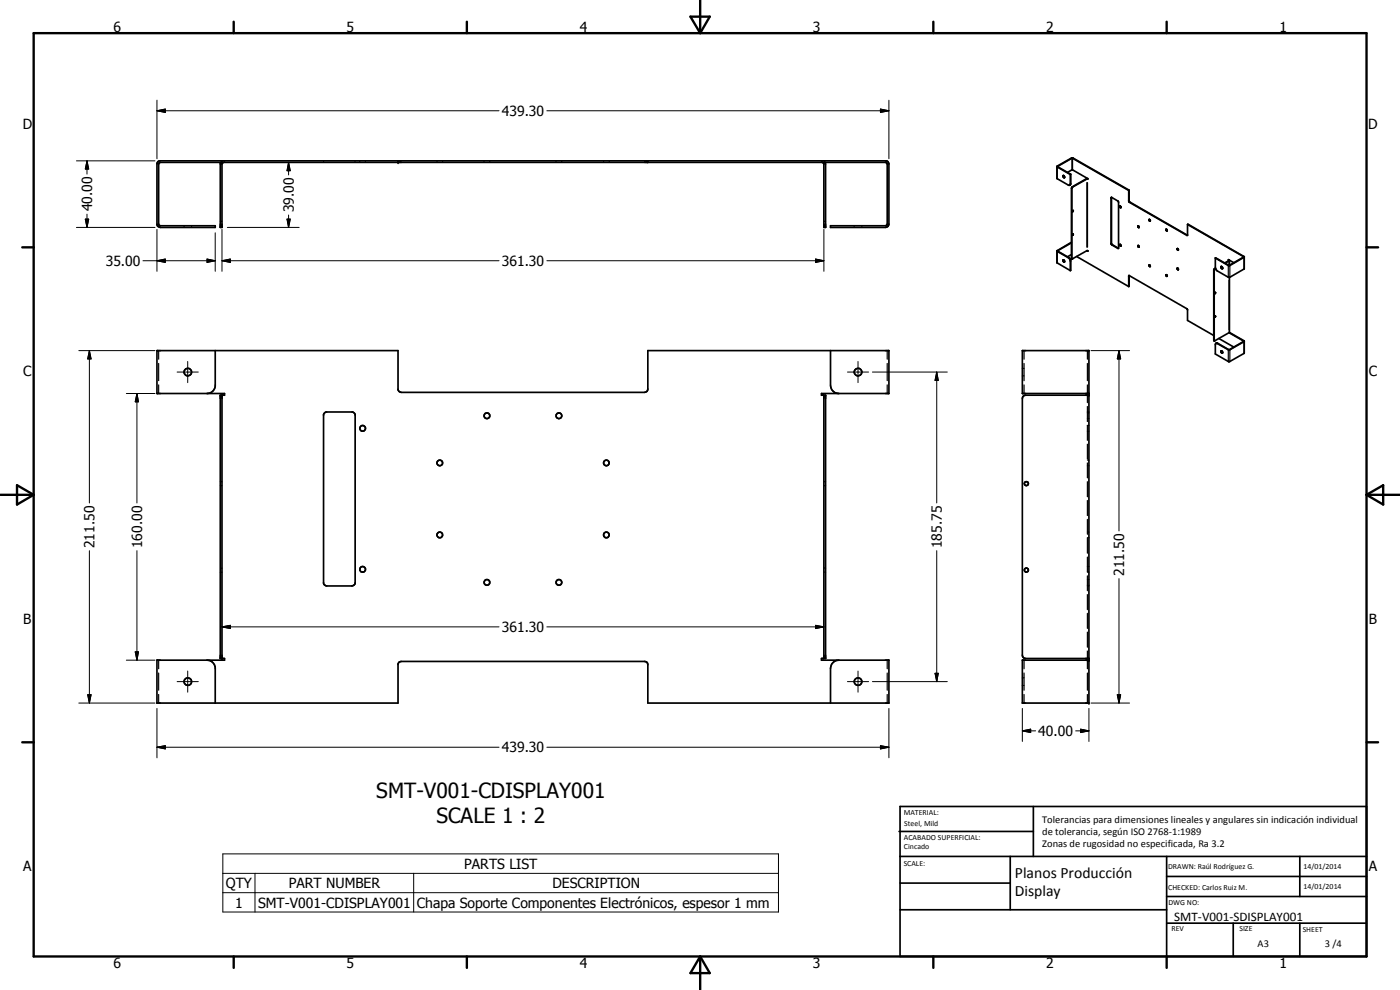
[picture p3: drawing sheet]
<svg xmlns="http://www.w3.org/2000/svg" width="420mm" height="297mm" viewBox="0 0 420 297" stroke-linecap="round" stroke-linejoin="round" font-family="sans-serif">
<g fill="#000">
<circle cx="119.5" cy="48.7" r=".25"/>
<circle cx="119.5" cy="48.3" r=".25"/>
<circle cx="368.8" cy="78.1" r=".25"/>
<circle cx="368.8" cy="78" r=".25"/>
<circle cx="66.6" cy="118.6" r=".25"/>
<circle cx="326.8" cy="118.6" r=".25"/>
<circle cx="326.8" cy="118.1" r=".25"/>
<circle cx="326.8" cy="105.2" r=".25"/>
<circle cx="66.6" cy="197.6" r=".25"/>
<circle cx="326.8" cy="197.6" r=".25"/>
<circle cx="326.8" cy="198.1" r=".25"/>
<circle cx="326.8" cy="210.9" r=".25"/>
</g>
<g fill="none" stroke="#000" stroke-width=".51">
<path d="M47.3 48.6l.6-.3h218.1l.4 .1 .4 .8v18l-.3 .7-.7 .3h-16.6v-.5l16.9-.1 .2-.4v-18l-.5-.5h-217.7l-.5 .5 .1 18.3 .4 .2h16.5v.5h-16.5l-.8-.3-.2-.7v-18zM66.2 48.7l-.1 19.5h.5v-19.1l.5-.4M119.5 48.3v.4M194.4 48.3v.4M246.7 48.7l.6 .5v19h.5v-19l-.2-.5M317.2 50l4.7-2.6 17 9.7M317.2 50v3.6l3.4 1.9h.5M317.2 50l4 2.4M317.4 50l3.9 2.3M317.4 50h.1M319.1 52.7l.3 .6M319.2 52.7l-.2 .1 .1 .3 .4 .2"/>
<path d="M319.2 52.7l.3 .6M319.4 53.3h.1M320.4 51.7l1.5-.7 4.6 2.6M321.1 55.5h-.1M321.2 52.4l-.1 3.1M321.3 52.3v2.8l-.2 .4M321.3 52.3l-.1 .1M321.8 47.5l-4.4 2.5M321.8 47.5h.1M321.9 47.5l16.8 9.6M326.5 53.6l-4.6 2.5-.2 .5 .1 21.1M326.5 53.6h-.5l-4.2 2.4-.2 .5v21l.2 .2"/>
<path d="M333.6 59.2l2.1 1.4v13.9M333.6 59.2l-.2 14 2.2 1.3M333.6 59.2v14l2.1 1.3M338.7 57.1v3.3l.3 .3 17.4 9.9M338.9 57.1l.1 3.5 17.4 10M338.9 57.1h-.2M317.2 75.3v3.6l4 2.3M317.2 75.3l3.8 2.5 .2 .3v3.1M319.1 78l.3 .2v.4l-.3-.2zM319.1 78l.3 .5M319.4 78.5l.1 .1M321.6 72.9l-4.2 2.4 3.3 2 .6 .6-.1 3.3"/>
<path d="M321.6 72.7l-4.4 2.6M321.6 76.4l-1.2 .6M321.8 70.6h.1M322 63.2l.1 .2-.3 .1M322 63.2l-.2 .3M322 70.2l.1 .2-.2 .2M322 70.2l-.2 .3M322 70.2l-.2 .4M323.1 77l15.6 9M326.2 75.2l.3 .2zM326.2 75.2l-4.4 2.5M335.6 74.5h.1"/>
<path d="M335.7 74.5h-.1M336.1 61.8v.4l.3 .1M336.1 61.8l.3 .5M336.1 73.3v.4l.3 .1M336.1 73.3l.3 .5M336.2 73.3l.2 .5M336.2 61.8l.2 .5M341.5 73.7v.3l.4 .1M341.5 73.7h.1M341.5 73.7h.2M341.6 73.7l.3 .4M341.6 67.8l.3 .4"/>
<path d="M341.7 68.2l-.2-.4 .4 .4M341.7 68.2v.1M341.7 73.7h.1M341.7 73.7l.2 .4M341.9 68.2l-.2 .1M344.8 79.5h.3v.5zM345 65.8l-.1 .4 .3 .1M345 65.8l.2 .5M345 79.5l.2 .4M349.9 68.8l.1 .3 .3 .2M350 68.8l.3 .5M350 68.8h-.1"/>
<path d="M350 68.7l.3 .5M353.3 74.6l.3 .1v.4zM353.4 74.5l.2 .5M356.4 67.4v3.2M356.4 67.4l17 9.6v3.6l-4.4 2.6M356.4 67.4l16.9 9.6M364.7 77.4l.1 3.2M364.7 77.4l4.1 2.2M366.6 79.9a.38 .38 0 0 0-.1 .5 .38 .38 0 0 0 .4 .2M366.6 79.9v.4l.3 .3M366.6 79.9l.3 .7M368.7 78l.1 .2-1.3 .7"/>
<path d="M368.7 78l1.6 .8M368.7 78l.3 .1M368.8 79.6h.1M369 78.1l-1.3 .9M369 78.1v1.5M369 79.6h-.2M373.3 77.1l-4.3 2.5M373.3 77v.1M373.4 77.1l-4.4 2.6-4.3-2.3M338.9 82.7l-.2 3.3M338.9 82.7l17.3 9.9 .2 .3v3.2l7.9 4.6M349.9 82.5l.1 .3h.3"/>
<path d="M350 82.4l-.1 .1M350 82.4h.1M350 82.4l.3 .4M353.3 80.5l.3 .1v.3zM353.4 80.4l.2 .5M364.6 87.8h.2l-.2 .3zM364.7 87.8l-.2 .3M364.7 94.8l-.2 .3M364.7 94.8l-.2 .4M364.7 94.8v.3l-.2 .1M364.8 80.5l-.5 .4v21.3l.1 .1M364.8 80.6l.5 .7 3.7 1.9"/>
<path d="M364.8 80.6l-.4 .4v21.2M368.8 99.8l4.5 2.6-4.4 2.5-3.6-2-.4 .1M368.8 99.8l-4.4 2.5M369 99.7l4.4 2.6-.1 3.7-4.6 2.5-4-2.3 .2-3.2M369 99.7l-.2 .1M369 83.2v16.5M47.1 105.2h72.4v11.7l.3 .6 .6 .2h73.1l.7-.4 .2-.6v-11.5h72.4v12.9h-20.3v.5h1.3v79h-1.3v.5h20.3v12.8h-72.4v-11.5l-.3-.7-.6-.2h-73.1l-.6 .2-.3 .5v11.7h-72.4v-12.8h20.3v-.5h-1.3v-79h1.3v-.5h-20.3zM64.6 105.2v10.8a2.49 2.49 0 0 1-2.5 2.1M66.6 118.6v79M247.3 118.6v79M249.2 105.2v10.4a2.52 2.52 0 0 0 2.5 2.5M326.3 118.1v.5"/>
<path d="M326.8 118.1h-20v-12.9h20v105.7h-20v-12.8h20M326.8 118.6h-19l-.8 .4-.2 .5 .1 77.5 .5 .5 .4 .1h19M364.4 102.2v.1M365 103h-.1M365.8 101.6l4.5 2.5M366.5 105.3l.4 .3-.1 .3-.3-.2zM366.6 105.3v.3l.3 .3M373.4 102.5l-4.4 2.5-4-2M97.3 124l.6-.4h7.9l.8 .8v50.6l-.2 .4-.8 .4h-7.5l-.8-.4-.2-.4v-50.6zM62.1 198.1a2.48 2.48 0 0 1 2.5 2.1v10.7M251.7 198.1a2.51 2.51 0 0 0-2.5 2.5v10.3M326.3 197.6v.5"/>
<path d="M269.8 249.5h40.3M270.1 242h140v45h-140zM270.1 257h140M303.2 257v16M310.1 242v15M350.1 257v30M390.1 257v12M270.1 265h33.1M270.1 273h80M350.1 277h60M350.1 269h60M350.1 263h60"/>
<path d="M370.1 277v10M390.1 277v10"/>
<circle cx="56.4" cy="111.6" r="1.12"/>
<circle cx="257.5" cy="111.6" r="1.13"/>
<circle cx="108.8" cy="128.5" r=".84"/>
<circle cx="132" cy="138.9" r=".85"/>
<circle cx="146.1" cy="124.7" r=".85"/>
<circle cx="167.7" cy="124.7" r=".86"/>
<circle cx="182" cy="138.9" r=".83"/>
<circle cx="308" cy="145.1" r=".61"/>
<circle cx="108.8" cy="170.8" r=".86"/>
<circle cx="132" cy="160.5" r=".86"/>
<circle cx="146.1" cy="174.7" r=".85"/>
<circle cx="167.7" cy="174.7" r=".85"/>
<circle cx="182" cy="160.5" r=".85"/>
<circle cx="308" cy="171" r=".61"/>
<circle cx="56.4" cy="204.5" r="1.12"/>
<circle cx="257.5" cy="204.5" r="1.12"/>
</g>
<g fill="none" stroke="#000" stroke-width=".35">
<path d="M66.5 48.5l-.3 .2M67.1 48.3h-.4M67.4 48.3v.1M67.4 48.6v.1M97.1 48.3v.1M97.1 48.6v.1M106.6 48.3v.1M106.6 48.6v.1M108 48.3v.1M108 48.6v.1M109.7 48.3v.1M109.7 48.6v.1"/>
<path d="M131.1 48.3v.1M131.1 48.6v.1M132.8 48.3v.1M132.8 48.6v.1M145.3 48.3v.1M145.3 48.6v.1M147 48.3v.1M147 48.6v.1M166.9 48.3v.1M166.9 48.6v.1M168.6 48.3v.1M168.6 48.6v.1"/>
<path d="M181.1 48.3v.1M181.1 48.6v.1M182.8 48.3v.1M182.8 48.6v.1M246.5 48.3v.1M246.5 48.6v.1M246.7 48.3h.4M247.4 48.5l.2 .2M317.3 50.3v3.2M317.3 49.8v.3M321.3 55.1l-.1 .1M321.6 47.4l.1 .1"/>
<path d="M321.6 56.5l.1 .1M321.7 47.7v3.1M321.8 56l.1 .1M321.9 47.7v3.1M322 47.4l-.1 .1M326 53.6l.2 .1M326.2 54.8v19.4M326.4 54.8v19.4M326.5 53.6l-.1 .1M333.6 59.4h-.2M55.2 67.7v.2M55.2 68.1v.1"/>
<path d="M57.5 67.7v.2M57.5 68.1v.1M66.1 67.6h.2M66.1 66.4h.2M66.5 67.6h.1M66.5 66.4h.1M247.3 67.6h.1M247.3 66.4h.1M247.6 67.6h.2M247.6 66.4h.2M256.4 67.7v.2M256.4 68.1v.1"/>
<path d="M258.6 67.7v.2M258.6 68.1v.1M317.3 75.2v.2M317.3 75.6v3.2M320.7 77.3h-.1M321.3 78.3l-.1 .1M321.6 77.5h.1M333.6 73l-.2 .1M333.8 73.4l-.1 .1M335.6 74.5h-.1M338.8 60.2l-.1 .1M339.1 60.6l-.1 .1"/>
<path d="M356.3 70.5l-.1 .1M368.6 79.8v3.2M368.7 79.6l-.1 .1M368.8 78v.3M368.8 78.4v1.1M369 79.6l.1 .1M369.1 79.8v3.2M373.3 77v.2M373.3 77.4v3.2M338.8 82.8h-.1M364.3 81.1l.1 .1M364.5 80.6l.1 .1"/>
<path d="M368.8 84.1v14.9M47.6 105.2v2.6M47.6 109.1v5.1M47.6 115.5v2.6M266.3 105.2v2.6M266.3 109.1v5.1M266.3 115.5v2.6M306.8 112.8h.2M306.8 110.5h.2M307.2 112.8h.1M307.2 110.5h.1M307.3 105.2v2.6"/>
<path d="M307.3 109.1v5.1M307.3 115.5v2.6M326.3 117.7h.2M326.3 105.2v2.6M326.3 109.1v5.1M326.3 115.5v2.6M326.3 118.6v2.2M326.7 117.7h.1M364.3 102.1h.1M365.4 103h-.1M368.6 105.2v3.1M368.7 104.9h-.1"/>
<path d="M369 104.9h.1M369.1 105.2v3.1M373.2 102.5h.1M373.3 102.3l-.1 .1M373.3 102.7v3.1M326.3 122v4.5M326.3 127.6v4.5M326.3 133.3v4.5M326.3 138.9v4.5M326.3 123.6h.2M326.3 125.6h.2M326.3 123.9h.2"/>
<path d="M326.3 139.7h.2M326.3 138h.2M326.3 129.4h.2M326.3 127.7h.2M326.7 123.6h.1M326.7 125.6h.1M326.7 123.9h.1M326.7 139.7h.1M326.7 138h.1M326.7 129.4h.1M326.7 127.7h.1M66.1 145.7h.2"/>
<path d="M66.1 144.5h.2M66.5 145.7h.1M66.5 144.5h.1M247.3 145.7h.1M247.3 144.5h.1M247.6 145.7h.2M247.6 144.5h.2M326.3 144.5v4.6M326.3 150.2v4.5M326.3 155.8v4.5M326.3 159.6h.2M326.7 159.6h.1"/>
<path d="M66.1 171.7h.2M66.1 170.4h.2M66.5 171.7h.1M66.5 170.4h.1M247.3 171.7h.1M247.3 170.4h.1M247.6 171.7h.2M247.6 170.4h.2M326.3 171.7h.2M326.3 161.5v4.5M326.3 167.1v4.5M326.3 172.8v4.4"/>
<path d="M326.3 178.4v4.5M326.3 175.8h.2M326.3 170h.2M326.3 175.6h.2M326.3 173.9h.2M326.3 161.3h.2M326.7 171.7h.1M326.7 175.8h.1M326.7 170h.1M326.7 175.6h.1M326.7 173.9h.1M326.7 161.3h.1"/>
<path d="M47.6 198.1v2.6M266.3 198.1v2.6M307.3 198.1v2.6M326.3 198.5h.2M326.3 184v4.6M326.3 189.7v4.5M326.3 195.3v2.3M326.3 198.1v2.6M326.7 198.5h.1M47.6 201.9v5.2M47.6 208.4v2.5M266.3 201.9v5.2"/>
<path d="M266.3 208.4v2.5M306.8 205.7h.2M306.8 203.4h.2M307.2 205.7h.1M307.2 203.4h.1M307.3 201.9v5.2M307.3 208.4v2.5M326.3 201.9v5.2M326.3 208.4v2.5"/>
</g>
<g fill="none" stroke="#000" stroke-width=".71">
<path d="M10.1 9.9h400v277.1h-400zM70.1 6.5v3.4M140.1 6.5v3.4M207.2 5h5.8l-2.9 4.9zM210.1 0v9.9M280.1 6.5v3.4M350.1 6.5v3.4M6.7 74.2h3.4M410.1 74.2h3.5M.1 148.5h10M5.1 145.6l5 2.9-5 2.9zM410.1 148.5h10"/>
<path d="M410.1 148.5l5-2.9v5.8zM6.7 222.7h3.4M410.1 222.7h3.5M70.1 287v3.4M140.1 287v3.4M210.1 287v10M210.1 287l2.9 5h-5.8zM280.1 287v3.4M350.1 287v3.4"/>
</g>
<g fill="none" stroke="#000" stroke-width=".3">
<path d="M47.1 33.2l2.5-.5v1zM47.1 30.1v17.5M47.1 33.2h102.7M164.1 33.2h102.7M264.2 32.7l2.6 .5-2.6 .5zM266.8 30.1v17.5M22.9 48.3h23.6M26.1 48.3l.5 2.4h-1zM26.1 48.3v3.9M86.6 48.7l.5 2.5h-1zM86.6 48.7v3.8M22.9 68.2h23.6"/>
<path d="M25.6 65.7h1l-.5 2.5zM26.1 64.3v3.9M42.9 78.2h21.7M47.1 78.2l2.5-.5v1zM47.1 68.8v12.6M62.1 77.7l2.5 .5-2.5 .5zM64.6 69.8v11.6M66.6 78.2l2.5-.5v1zM66.6 78.2h83.2M66.6 68.8v12.6M68.2 68.2h21.6M86.1 65.7h1l-.5 2.5z"/>
<path d="M86.6 64.5v3.7M164.1 78.2h83.2M244.8 77.7l2.5 .5-2.5 .5zM247.3 68.8v12.6M23.7 105.2h22.8M26.8 105.2l.5 2.5h-1zM26.8 105.2v45.7M37.9 118.1h8.6M41.1 118.1l.5 2.5h-1zM41.1 118.1v32.8M53.2 111.6h6.3M56.3 108.5v6.3"/>
<path d="M254.3 111.6h6.4M257.5 108.5v6.3M261.8 111.6h22.5M281.1 111.6l.5 2.5h-1zM281.1 111.6v39.3M327.4 105.2h11.6M335.8 105.2l.5 2.5h-1zM335.8 105.2v54.1M26.8 165.2v45.7M41.1 165.2v32.9M281.1 165.2v39.3M335.8 173.6v37.3"/>
<path d="M37.9 198.1h8.6M40.6 195.6h1l-.5 2.5zM66.6 188.1l2.5-.5v1zM66.6 188.1h83.2M164.1 188.1h83.2M244.8 187.6l2.5 .5-2.5 .5zM23.7 210.9h22.8M26.3 208.4h1l-.5 2.5zM47.1 212.6v14.8M53.2 204.5h6.3M56.3 201.3v6.4M254.3 204.5h6.4"/>
<path d="M257.5 201.3v6.4M261.8 204.5h22.5M266.8 212.6v14.8M280.6 202h1l-.5 2.5zM306.8 219.3l2.5-.5v1zM306.8 219.3h4M306.8 212.6v9.9M322.8 219.3h4M324.3 218.8l2.5 .5-2.5 .5zM326.8 212.6v9.9M327.4 210.9h11.6M335.3 208.4h1l-.5 2.5z"/>
<path d="M47.1 224.2l2.5-.5v1zM47.1 224.2h102.7M164.1 224.2h102.7M264.2 223.7l2.6 .5-2.6 .5zM66.9 256.2h166.7v17.4h-166.7zM66.9 262h166.7M66.9 267.8h166.7M76.5 262v11.6M124.2 262v11.6"/>
</g>
<g fill="#000">
<path d="M47.1 33.2l2.5-.5v1zM264.2 32.7l2.6 .5-2.6 .5zM26.1 48.3l.5 2.4h-1zM86.6 48.7l.5 2.5h-1zM25.6 65.7h1l-.5 2.5zM47.1 78.2l2.5-.5v1zM62.1 77.7l2.5 .5-2.5 .5zM66.6 78.2l2.5-.5v1zM86.1 65.7h1l-.5 2.5zM244.8 77.7l2.5 .5-2.5 .5zM26.8 105.2l.5 2.5h-1zM281.1 111.6l.5 2.5h-1z"/>
<path d="M335.8 105.2l.5 2.5h-1zM41.1 118.1l.5 2.5h-1zM40.6 195.6h1l-.5 2.5zM66.6 188.1l2.5-.5v1zM244.8 187.6l2.5 .5-2.5 .5zM26.3 208.4h1l-.5 2.5zM280.6 202h1l-.5 2.5zM306.8 219.3l2.5-.5v1zM324.3 218.8l2.5 .5-2.5 .5zM335.3 208.4h1l-.5 2.5zM47.1 224.2l2.5-.5v1zM264.2 223.7l2.6 .5-2.6 .5z"/>
</g>
<g font-size="6.3">
<text x="112.9" y="239.3">SMT-V001-CDISPLAY001</text>
<text x="131" y="246.8">SCALE 1 : 2</text>
</g>
<g font-size="4.7">
<text x="304.6" y="263.5">Planos Producción</text>
<text x="304.6" y="268.9">Display</text>
</g>
<g font-size="4.2">
<text x="34" y="9.6">6</text>
<text x="104" y="9.6">5</text>
<text x="174" y="9.6">4</text>
<text x="244" y="9.6">3</text>
<text x="314" y="9.6">2</text>
<text x="384" y="9.6">1</text>
<text x="150.6" y="34.8">439.30</text>
<text x="6.8" y="38.7">D</text>
<text x="410.6" y="38.7">D</text>
<text x="27.7" y="63.5" transform="rotate(-90 27.7 63.5)">40.00</text>
<text x="88.2" y="63.7" transform="rotate(-90 88.2 63.7)">39.00</text>
<text x="31.7" y="79.8">35.00</text>
<text x="150.6" y="79.8">361.30</text>
<text x="7" y="112.9">C</text>
<text x="410.8" y="112.9">C</text>
<text x="28.4" y="164.5" transform="rotate(-90 28.4 164.5)">211.50</text>
<text x="42.6" y="164.5" transform="rotate(-90 42.6 164.5)">160.00</text>
<text x="282.6" y="164.5" transform="rotate(-90 282.6 164.5)">185.75</text>
<text x="337.3" y="172.8" transform="rotate(-90 337.3 172.8)">211.50</text>
<text x="7" y="187.1">B</text>
<text x="150.6" y="189.7">361.30</text>
<text x="410.8" y="187.1">B</text>
<text x="311.6" y="220.8">40.00</text>
<text x="150.6" y="225.8">439.30</text>
<text x="7" y="261.4">A</text>
<text x="139.3" y="260.7">PARTS LIST</text>
<text x="410.8" y="261.4">A</text>
<text x="67.8" y="266.5">QTY</text>
<text x="86.7" y="266.5">PART NUMBER</text>
<text x="165.8" y="266.5">DESCRIPTION</text>
<text x="70.6" y="272.3">1</text>
<text x="77.5" y="272.3">SMT-V001-CDISPLAY001</text>
<text x="125.1" y="272.5">Chapa Soporte Componentes Electrónicos, espesor 1 mm</text>
<text x="34" y="290.4">6</text>
<text x="104" y="290.4">5</text>
<text x="174" y="290.4">4</text>
<text x="244" y="290.4">3</text>
<text x="314" y="290.4">2</text>
<text x="384" y="290.4">1</text>
</g>
<text font-size="3.9" x="352.4" y="276.3">SMT-V001-SDISPLAY001</text>
<g font-size="3.1">
<text x="312.7" y="246.8">Tolerancias para dimensiones lineales y angulares sin indicación individual</text>
<text x="312.7" y="250.4">de tolerancia, según ISO 2768-1:1989</text>
<text x="312.7" y="254">Zonas de rugosidad no especificada, Ra 3.2</text>
<text x="377.4" y="284.1">A3</text>
<text x="397.6" y="284.2">3 /4</text>
</g>
<g font-size="2.4">
<text x="271.2" y="244.4">MATERIAL:</text>
<text x="271.3" y="252">ACABADO SUPERFICIAL:</text>
<text x="271.4" y="247.9">Steel, Mild</text>
<text x="271.3" y="254.6">Cincado</text>
<text x="271.2" y="259.7">SCALE:</text>
<text x="350.6" y="260.8">DRAWN: Raúl Rodríguez G.</text>
<text x="391.2" y="260.6">14/01/2014</text>
<text x="350.6" y="267">CHECKED: Carlos Ruiz M.</text>
<text x="391.2" y="266.7">14/01/2014</text>
<text x="350.6" y="271.4">DWG NO:</text>
<text x="351.6" y="279.3">REV</text>
<text x="372" y="279.4">SIZE</text>
<text x="391" y="279.6">SHEET</text>
</g>
</svg>
